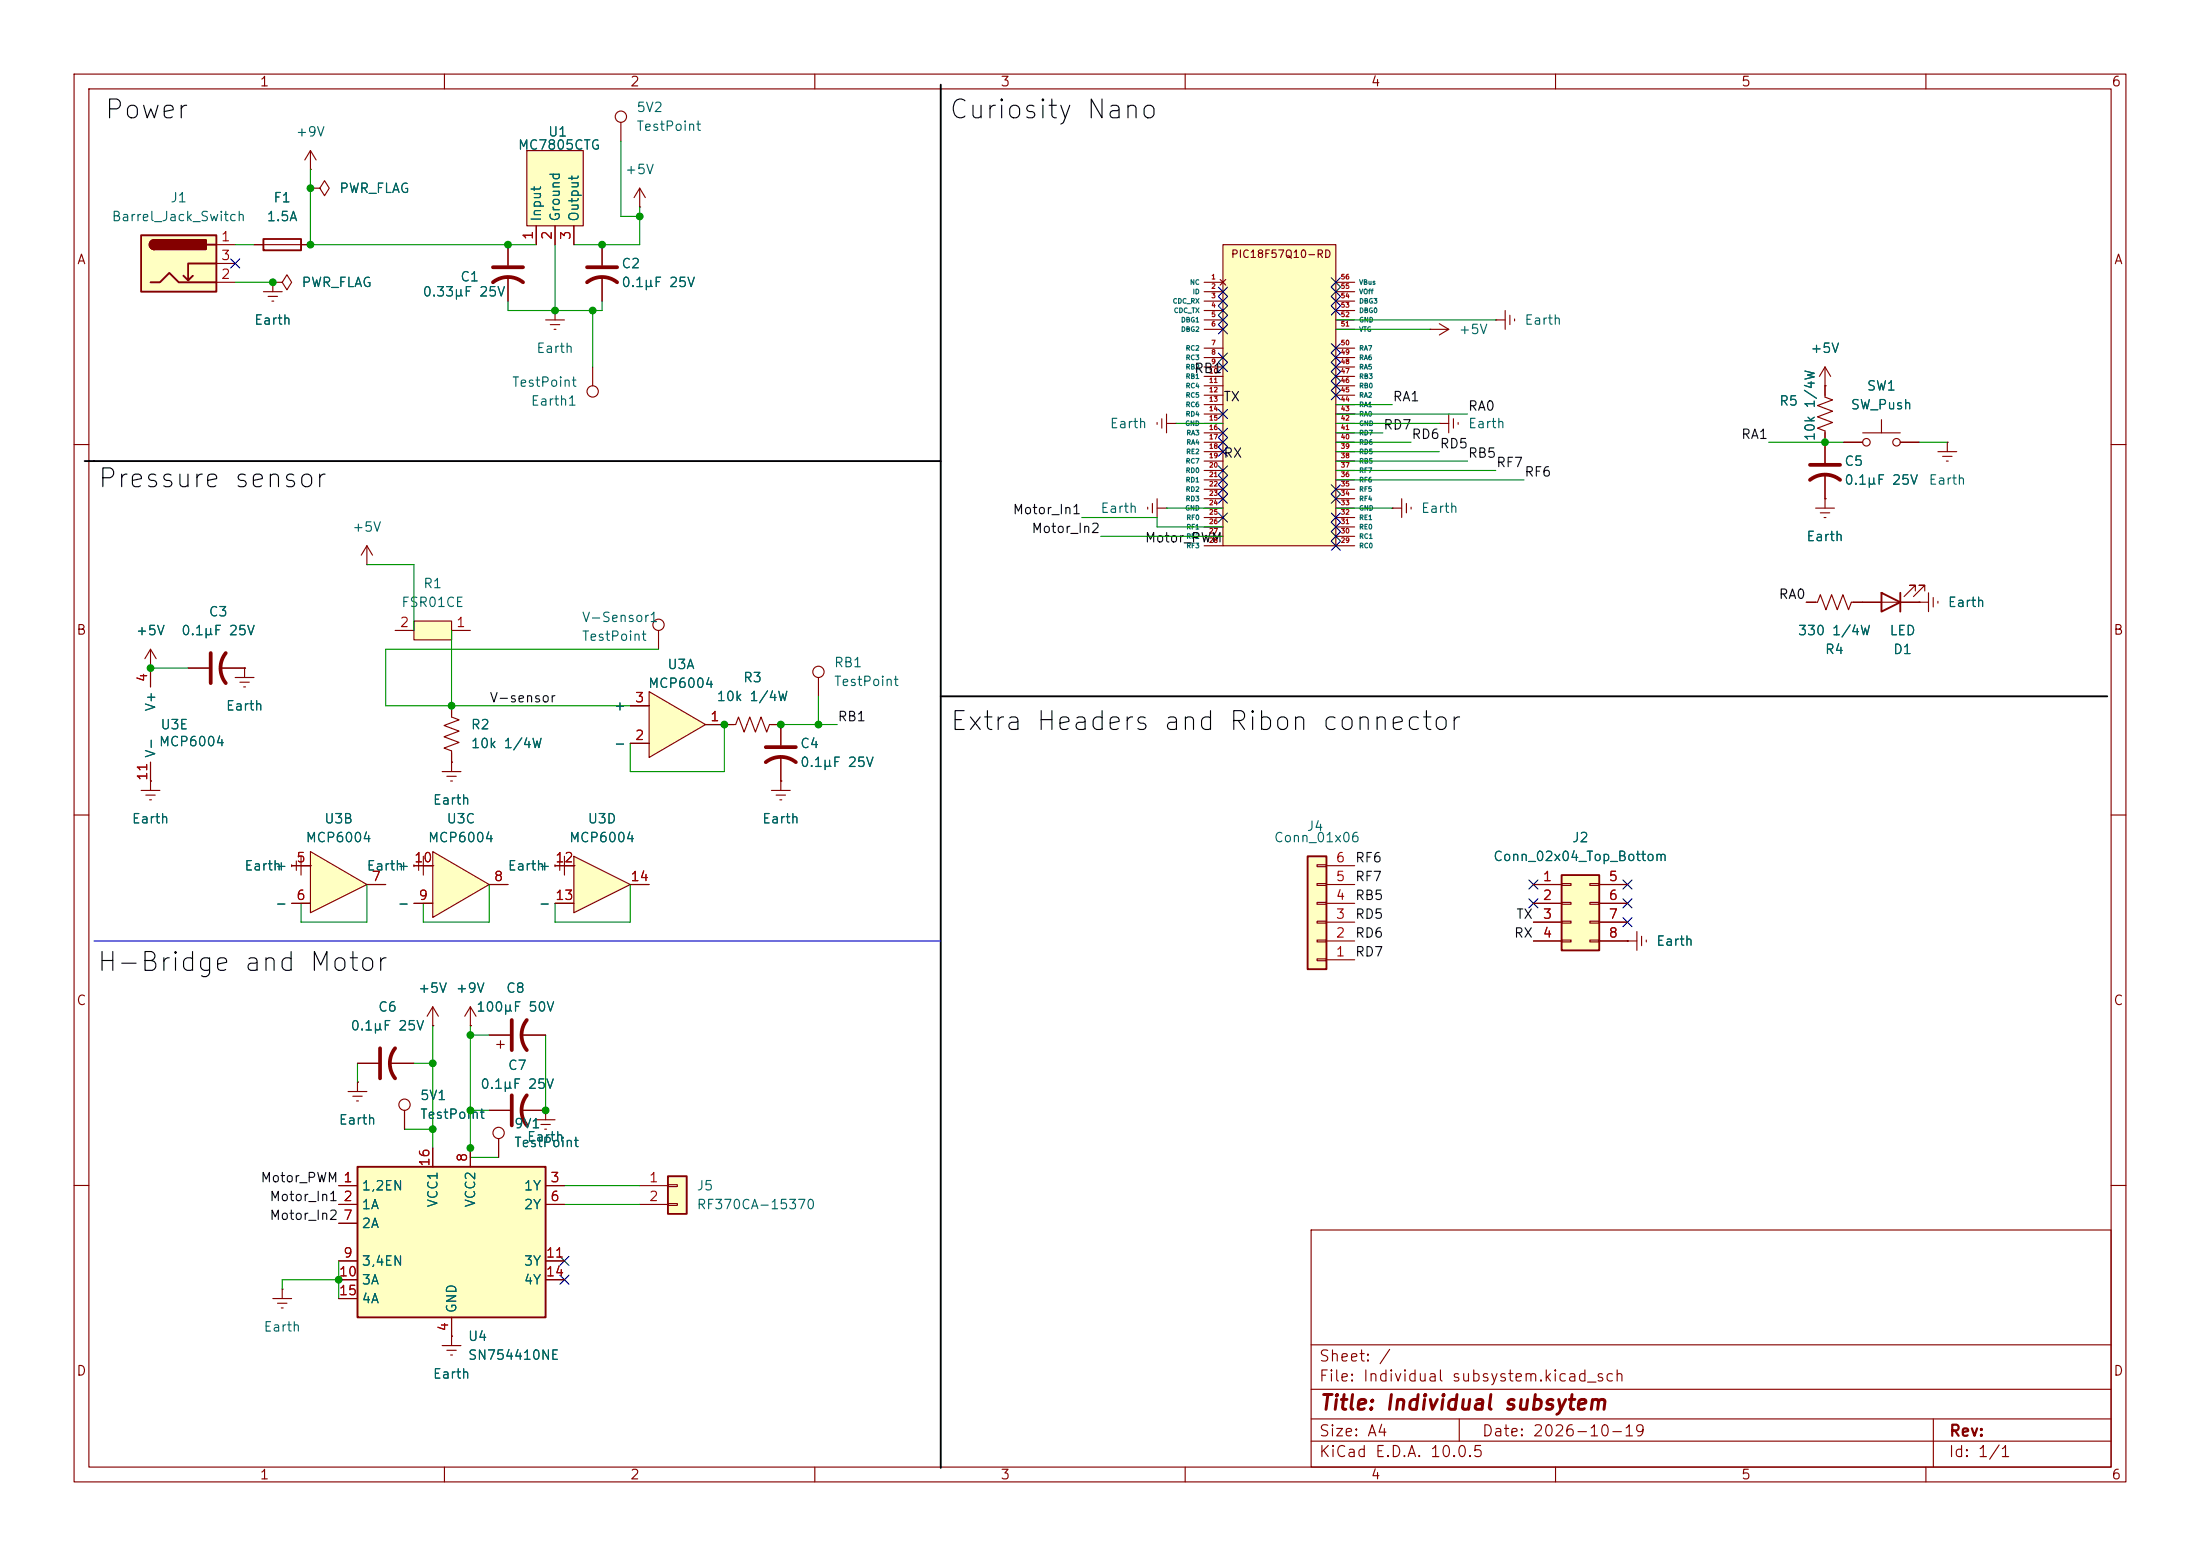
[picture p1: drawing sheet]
<svg xmlns="http://www.w3.org/2000/svg" width="297mm" height="210mm" viewBox="0 0 297 210" stroke-linecap="round" stroke-linejoin="round" font-family="sans-serif">
<g fill="none" stroke="#840000" stroke-width=".15">
<path d="M10 10h277v190h-277zM12 12h273v186h-273zM60 10v2M110 10v2M160 10v2M210 10v2M260 10v2M10 60h2M285 60h2M10 110h2M285 110h2M63.5 138.4h.1"/>
<path d="M63.5 135.9l-.8 1.3M63.5 135.9l.8 1.3M63.5 135.9v2.5M10 160h2M177 166h108v32h-108zM285 160h2M60 198v2M110 198v2M160 198v2M177 194.5h108M177 191.5h108M177 187.5h108"/>
<path d="M177 181.5h108M197 191.5v3M210 198v2M260 198v2M261 191.5v6.5"/>
</g>
<path d="M176.5 115.6h2.6v15.2h-2.6z" fill="#ffffc2"/>
<path d="M35.6 32.3h5v1.5h-5zM176.5 115.6h2.6v15.2h-2.6z" fill="none" stroke="#840000" stroke-width=".25"/>
<g fill="none" stroke="#840000" stroke-width=".15">
<path d="M34.3 33h7.6M36.8 38.1h1.3l.6-1 .7 1-.7 1-.6-1M36.8 38.1h.1M245.1 68.6h2.5M245.7 69.2h1.3M246.3 69.9h.2M246.4 67.3h.1M246.4 67.3v1.3M177.8 119.3h1.3v.2h-1.3zM177.8 116.7h1.3v.3h-1.3zM179.1 119.4h3.8M179.1 116.8h3.8"/>
<path d="M177.8 129.4h1.3v.3h-1.3zM177.8 126.9h1.3v.2h-1.3zM177.8 124.3h1.3v.3h-1.3zM177.8 121.8h1.3v.2h-1.3zM179.1 129.5h3.8M179.1 127h3.8M179.1 124.5h3.8M179.1 121.9h3.8"/>
</g>
<path d="M19 31.8h10.2v7.6h-10.2z" fill="#ffffc2"/>
<path d="M19 31.8h10.2v7.6h-10.2zM20.3 38.1h1.3l1.3-1.3 1.2 1.3h5.1M20.8 32.4a.64 .64 0 0 0-.6 .6 .64 .64 0 0 0 .6 .7M26 37.2l-.6 .6M27.9 33h1.3M29.2 35.6h-3.8v2.2l-.6-.6" fill="none" stroke="#840000" stroke-width=".25"/>
<g fill="#840000" stroke="#840000" stroke-width=".25">
<path d="M20.4 32.6l.4-.2v1.3a.63 .63 0 0 1-.6-.4 .63 .63 0 0 1 .2-.7z"/>
<path d="M20.8 32.4h7v1.3h-7z"/>
</g>
<g fill="none" stroke="#840000" stroke-width=".15">
<path d="M29.2 33h2.5M29.2 38.1h2.5M29.2 35.6h2.5M156.2 57v.3M156.8 56.5v1.3M157.5 57.2h1.2M157.5 55.9v2.5M158.7 57.2h.1M55.9 116.7v.3M56.5 116.2v1.3M57.1 116.8h1.3M57.1 115.6v2.5"/>
<path d="M58.4 116.8h.1"/>
</g>
<path d="M58.4 114.9l7.6 4.5-7.6 4.4z" fill="#ffffc2"/>
<path d="M193 44.5h.1M193 44.5h2.6M194.3 43.7l1.3 .8M195.6 44.5l-1.3 .7M55.9 116.8h2.5M58.4 114.9l7.6 4.5-7.6 4.4zM66 119.4h2.6M55.9 121.9h2.5" fill="none" stroke="#840000" stroke-width=".15"/>
<path d="M165.1 33h15.2v40.7h-15.2z" fill="#ffffc2"/>
<g fill="none" stroke="#840000" stroke-width=".15">
<path d="M41.9 25.4h1.3l.6-1 .6 1-.6 1-.6-1M41.9 25.4h.1M68.6 33v2.8M68.6 37.3v3.3M162.6 38.1h2.5M162.6 39.4h2.5M164.7 37.7l.8 .8M165.1 33h15.2v40.7h-15.2zM165.5 37.7l-.8 .8M180.3 38.1h2.6M180.3 39.4h2.6M162.6 40.6h2.5"/>
<path d="M162.6 41.9h2.5M162.6 43.2h2.5M162.6 44.5h2.5M162.6 47h2.5M162.6 48.3h2.5M162.6 49.5h2.5M162.6 50.8h2.5M162.6 52.1h2.5M162.6 53.3h2.5M162.6 54.6h2.5M162.6 55.9h2.5M162.6 57.2h2.5"/>
<path d="M162.6 58.4h2.5M162.6 59.7h2.5M180.3 40.6h2.6M180.3 41.9h2.6M180.3 43.2h2.6M180.3 44.5h2.6M180.3 47h2.6M180.3 48.3h2.6M180.3 49.5h2.6M180.3 50.8h2.6M180.3 52.1h2.6M180.3 53.3h2.6"/>
<path d="M180.3 54.6h2.6M180.3 55.9h2.6M180.3 57.2h2.6M180.3 58.4h2.6M180.3 59.7h2.6M201.9 43.2h.1M201.9 43.2h1.3M203.2 41.9v2.6M203.8 42.5v1.3M204.5 43.1v.2M248.9 59.7h2.6M251.5 58.4h5"/>
<path d="M254 56.6v1.8M256.5 59.7h2.6M154.9 68.5v.2M155.6 67.9v1.3M156.2 68.6h1.3M156.2 67.3v2.6M157.5 68.6h.1M162.6 61h2.5M162.6 62.2h2.5M162.6 63.5h2.5M162.6 64.8h2.5M162.6 66h2.5"/>
<path d="M162.6 67.3h2.5M162.6 68.6h2.5M162.6 69.9h2.5M162.6 71.1h2.5M162.6 72.4h2.5M162.6 73.7h2.5M180.3 61h2.6M180.3 62.2h2.6M180.3 63.5h2.6M180.3 64.8h2.6M180.3 66h2.6M180.3 67.3h2.6"/>
<path d="M180.3 68.6h2.6M180.3 69.9h2.6M180.3 71.1h2.6M180.3 72.4h2.6M180.3 73.7h2.6M61 95.3v1.5l1 .4-2.1 .7 2.1 .8-2.1 .7 2.1 .8-2.1 .8 1.1 .3v2.8M59.7 104.1h2.5M60.3 104.8h1.3M60.8 105.4h.3M61 102.9h.1"/>
<circle cx="252" cy="59.7" r=".51"/>
<circle cx="256" cy="59.7" r=".51"/>
</g>
<path d="M66.5 38.1a3.3 3.3 0 0 1 4.1 0M66.5 36.1h4.1" fill="none" stroke="#840000" stroke-width=".51"/>
<path d="M55.9 83.8h5.1v2.6h-5.1z" fill="#ffffc2"/>
<g fill="none" stroke="#840000" stroke-width=".15">
<path d="M35.6 39.4h2.5M36.8 38.1h.1M36.8 38.1v1.3M36.2 40h1.3M36.7 40.6h.3M53.3 85.1h2.6M55.9 83.8h5.1v2.6h-5.1zM61 85.1h2.5M67.3 153.7v2.5M72.4 151.1h2.5M73 151.8h1.3M73.5 152.4h.3"/>
<path d="M73.7 149.9h.1M73.7 149.9v1.2"/>
<circle cx="67.3" cy="152.9" r=".76"/>
</g>
<path d="M71.1 20.3h7.6v10.2h-7.6z" fill="#ffffc2"/>
<g fill="none" stroke="#840000" stroke-width=".15">
<path d="M41.9 22.9h.1M41.9 20.3l-.8 1.3M41.9 20.3l.8 1.3M41.9 20.3v2.6M71.1 20.3h7.6v10.2h-7.6zM71.1 20.3h.1M72.4 30.5v2.5M74.9 30.5v2.5M77.5 30.5v2.5M81.3 33v2.8M81.3 37.3v3.3M73.7 43.2h2.5"/>
<path d="M74.3 43.8h1.3M74.8 44.5h.3M74.9 41.9h.1M74.9 41.9v1.3M80 49.5v2.6M88.9 85.1v2.5M66 139.7h2.8M70.4 139.7h3.3M48.3 143.5h2.8M52.6 143.5h3.3M67.1 141h1M67.6 140.5v1"/>
<path d="M36.8 175.3h2.6M37.5 175.9h1.2M38 176.5h.2M38.1 174h.1M38.1 174v1.3M59.7 181.6h2.5M60.3 182.2h1.3M60.8 182.9h.3M61 180.3h.1M61 180.3v1.3"/>
<circle cx="80" cy="52.8" r=".76"/>
<circle cx="88.9" cy="84.3" r=".76"/>
</g>
<path d="M79.2 38.1a3.3 3.3 0 0 1 4.1 0M79.2 36.1h4.1M69.1 137.7v4M71.1 137.7a3.3 3.3 0 0 0 0 4M51.3 141.5v4M53.3 141.5a3.3 3.3 0 0 0 0 4" fill="none" stroke="#840000" stroke-width=".51"/>
<path d="M48.3 157.5h25.4v20.3h-25.4z" fill="#ffffc2"/>
<path d="M48.3 157.5h25.4v20.3h-25.4z" fill="none" stroke="#840000" stroke-width=".25"/>
<g fill="none" stroke="#840000" stroke-width=".15">
<path d="M83.8 16.5v2.6M86.4 27.9h.1M86.4 25.4l-.8 1.3M86.4 25.4l.7 1.3M86.4 25.4v2.5M25.4 90.2h2.8M29.7 90.2h3.3M54.6 149.9v2.5M58.4 154.9v2.6M63.5 154.9v2.6M45.7 160h2.6M45.7 162.6h2.6"/>
<path d="M45.7 165.1h2.6M45.7 170.2h2.6M45.7 172.7h2.6M45.7 175.3h2.6M61 177.8v2.5M73.7 160h2.5M73.7 162.6h2.5M73.7 170.2h2.5M73.7 172.7h2.5"/>
<circle cx="83.8" cy="15.7" r=".76"/>
<circle cx="54.6" cy="149.1" r=".76"/>
</g>
<path d="M28.4 88.1v4.1M30.5 88.1a3.3 3.3 0 0 0 0 4.1" fill="none" stroke="#840000" stroke-width=".51"/>
<path d="M90.2 158.8h2.5v5h-2.5z" fill="#ffffc2"/>
<path d="M90.2 158.8h2.5v5h-2.5z" fill="none" stroke="#840000" stroke-width=".25"/>
<g fill="none" stroke="#840000" stroke-width=".15">
<path d="M49.5 76.2h.1M49.5 73.7l-.7 1.2M49.5 73.7l.8 1.2M49.5 73.7v2.5M20.3 90.2h.1M20.3 87.6l-.7 1.3M20.3 87.6l.8 1.3M20.3 87.6v2.6M97.8 97.8h1.5l.4-1 .8 2 .7-2 .8 2 .7-2 .8 2 .4-1h1.5M90.2 159.9h1.2v.2h-1.2zM86.4 160h3.8M86.4 162.6h3.8"/>
<path d="M90.2 162.4h1.2v.3h-1.2z"/>
</g>
<path d="M87.6 93.3l7.6 4.5-7.6 4.4z" fill="#ffffc2"/>
<g fill="none" stroke="#840000" stroke-width=".15">
<path d="M85.1 95.3h2.5M87.6 93.3l7.6 4.5-7.6 4.4zM95.2 97.8h2.6M105.4 97.8v2.8M110.5 91.4v2.6M85.1 100.3h2.5M104.1 106.7h2.6M104.8 107.3h1.2M105.3 108h.2M105.4 105.4h.1M105.4 102.1v4.6"/>
<circle cx="110.5" cy="90.7" r=".76"/>
</g>
<path d="M103.4 102.9a3.3 3.3 0 0 1 4 0M103.4 100.8h4" fill="none" stroke="#840000" stroke-width=".51"/>
<path d="M77.5 115.6l7.6 3.8-7.6 3.8z" fill="#ffffc2"/>
<g fill="none" stroke="#840000" stroke-width=".15">
<path d="M194.3 57.2h.1M194.3 57.2h1.3M195.6 55.9v2.5M196.2 56.5v1.3M196.8 57v.3M246.4 52.1h.1M246.4 49.5v4.1l1 .4-2 .7 2 .8-2 .8 2 .7-2 .8 1 .4v1.5M246.4 49.5l-.8 1.3M246.4 49.5l.7 1.3M39.4 116.7v.3M40 116.2v1.3M40.6 116.8h1.3"/>
<path d="M40.6 115.6v2.5M41.9 116.8h.1M74.9 116.8h2.6M77.5 115.6l7.6 3.8-7.6 3.8zM85.1 119.4h2.5M74.9 121.9h2.6"/>
</g>
<path d="M41.9 114.9l7.6 4.5-7.6 3.8z" fill="#ffffc2"/>
<g fill="none" stroke="#840000" stroke-width=".15">
<path d="M246.4 59.7v2.8M262.9 59.7h.1M262.9 59.7v1.3M188 68.6h.1M188 68.6h1.2M189.2 67.3v2.6M189.9 67.9v1.3M190.5 68.5v.2M246.4 64v3.3M258.6 79.8v-.8h-.8h.8l-1.6 1.5M259.8 79.8v-.8h-.7h.7l-1.5 1.5M261.6 61h2.6"/>
<path d="M262.3 61.6h1.2M262.8 62.2h.2M20.3 90.2v2.5M31.7 91.4h2.6M32.4 92.1h1.3M32.9 92.7h.2M33 90.2h.1M33 90.2v1.2M243.8 81.3h1.6l.3-1 .8 2 .8-2 .7 2 .8-2 .8 2 .3-1h10.4M259.1 81.3h.1M260.3 80v2.6M261 80.6v1.3"/>
<path d="M261.6 81.2v.2M19 106.7h2.6M19.7 107.3h1.3M20.2 108h.2M20.3 105.4h.1M20.3 102.9v3.8M39.4 116.8h2.5M41.9 114.9l7.6 4.5-7.6 3.8zM49.5 119.4h2.6M39.4 121.9h2.5M58.4 138.4h.1M58.4 135.9l-.7 1.3"/>
<path d="M58.4 135.9l.8 1.3M58.4 135.9v2.5M66 149.9h2.8M70.4 149.9h3.3"/>
</g>
<path d="M254 80l2.5 1.3-2.5 1.3zM256.5 80v2.6" fill="none" stroke="#840000" stroke-width=".25"/>
<path d="M244.3 64.8a3.3 3.3 0 0 1 4.1 0M244.3 62.7h4.1M69.1 147.8v4.1M71.1 147.8a3.3 3.3 0 0 0 0 4.1" fill="none" stroke="#840000" stroke-width=".51"/>
<path d="M210.8 118.1h5.1v10.2h-5.1z" fill="#ffffc2"/>
<path d="M210.8 118.1h5.1v10.2h-5.1z" fill="none" stroke="#840000" stroke-width=".25"/>
<g fill="none" stroke="#840000" stroke-width=".15">
<path d="M34.3 33h1.3M36.8 38.1h.1M40.6 33h1.3M41.9 25.4h.1M68.6 33v2.8M68.6 37.3v3.3M72.4 30.5v2.5M74.9 30.5v2.5M77.5 30.5v2.5M81.3 33v2.8M81.3 37.3v3.3M246.4 52.1h.1"/>
<path d="M246.4 52.1v1.2M246.4 58.4v4.1M248.9 59.7h2.6M256.5 59.7h2.6M246.4 67.3h.1M246.4 64v3.3M20.3 90.2h.1M20.3 90.2v2.5M25.4 90.2h2.8M29.7 90.2h3.3M33 90.2h.1M61 95.3v1.2"/>
<path d="M85.1 95.3h2.5M95.2 97.8h3.9M104.1 97.8h1.3v2.8M243.8 81.3h1.3M250.2 81.3h3.8M256.5 81.3h2.6M259.1 81.3h.1M20.3 105.4h.1M20.3 102.9v2.5M39.4 116.8h2.5M41.9 116.8h.1M49.5 119.4h2.6"/>
<path d="M55.9 116.8h2.5M58.4 116.8h.1M61 102.9h.1M61 101.6v1.3M66 119.4h2.6M74.9 116.7v.3M74.9 116.8h2.6M75.6 116.2v1.3M76.2 115.6v2.5M77.5 116.8h.1M85.1 119.4h2.5M85.1 100.3h2.5"/>
<path d="M105.4 105.4h.1M105.4 102.1v3.3M207 119.4h3.8M210.8 119.3h1.3v.2h-1.3zM214.6 119.3h1.3v.2h-1.3zM215.9 119.4h3.8M39.4 121.9h2.5M55.9 121.9h2.5M58.4 138.4h.1M63.5 138.4h.1M66 139.7h2.8M70.4 139.7h3.3"/>
<path d="M74.9 121.9h2.6M207 121.9h3.8M207 124.5h3.8M207 127h3.8M210.8 121.8h1.3v.2h-1.3zM210.8 124.3h1.3v.3h-1.3zM210.8 126.9h1.3v.2h-1.3zM214.6 121.8h1.3v.2h-1.3zM214.6 124.3h1.3v.3h-1.3zM214.6 126.9h1.3v.2h-1.3zM215.9 121.9h3.8M215.9 124.5h3.8"/>
<path d="M215.9 127h5.1M219.7 127h.1M221 125.7v2.6M221.6 126.4v1.2M222.2 126.9v.2M47 147.3h2.5M47.6 148h1.3M48.1 148.6h.3M48.3 146.1h.1M48.3 146.1v1.2M48.3 143.5h2.8M52.6 143.5h3.3"/>
<path d="M54.6 149.9v2.5M58.4 154.9v2.6M63.5 154.9v2.6M66 149.9h2.8M67.3 153.7v2.5M70.4 149.9h3.3M73.7 149.9h.1M45.7 160h2.6M45.7 162.6h2.6M45.7 165.1h2.6M45.7 170.2h2.6M45.7 172.7h2.6"/>
<path d="M45.7 175.3h2.6M61 177.8v2.5M73.7 160h2.5M73.7 162.6h2.5M73.7 170.2h2.5M73.7 172.7h2.5M61 180.3h.1"/>
</g>
<path d="M127 11.4v186.7M11.4 62.2h115.6M127 94h157.5" fill="none" stroke="#000" stroke-width=".25"/>
<path d="M12.7 127h114.3" fill="none" stroke="#0000c2" stroke-width=".15"/>
<g fill="none" stroke="#009600" stroke-width=".15">
<path d="M83.8 19.1v10.1h2.6M31.7 33h2.6M31.7 38.1h5.1M41.9 22.9v10.1h30.5M74.9 33v8.9M86.4 27.9v5.1h-8.9M68.6 40.6v1.3h12.7v-1.3M80 41.9v7.6M158.7 57.2h6.4M180.3 44.5h12.7M180.3 59.7h10.2M180.3 55.9h17.8"/>
<path d="M180.3 43.2h21.6M180.3 57.2h14M180.3 54.6h7.7M180.3 58.4h6.4M238.8 59.7h10.1M259.1 59.7h3.8M49.5 76.2h6.4v8.9M146 69.9h10.2v1.2h8.9M148.6 72.4h16.5M157.5 68.6h7.6M180.3 63.5h21.6M180.3 61h14"/>
<path d="M180.3 64.8h25.4M180.3 68.6h7.7M180.3 62.2h17.8M20.3 90.2h5.1M61 85.1v10.2M88.9 87.6h-36.8v7.7h35.5M95.2 97.8h2.6v6.3h-12.7v-3.8h2.5M105.4 97.8h7.6M110.5 94v3.8M49.5 119.4v5.1h-8.9v-2.6h1.3M66 119.4v5.1h-8.9v-2.6h1.3M85.1 119.4v5.1h-10.2v-2.6h2.6"/>
<path d="M58.4 138.4v16.5M63.5 138.4v17.8h3.8M63.5 139.7h2.5M73.7 139.7v10.2M48.3 143.5v2.6M54.6 152.4h3.8M55.9 143.5h2.5M63.5 149.9h2.5M45.7 170.2v5.1M45.7 172.7h-7.6v1.3M76.2 162.6h10.2M76.2 160h10.2"/>
</g>
<g fill="none" stroke="#000084" stroke-width=".15">
<path d="M31.1 35l1.3 1.2M32.4 35l-1.3 1.2M164.5 38.8l1.2 1.2M165.7 38.8l-1.2 1.2M179.7 37.5l1.2 1.2M179.7 38.8l1.2 1.2M180.9 37.5l-1.2 1.2M180.9 38.8l-1.2 1.2M164.5 41.3l1.2 1.2M164.5 42.6l1.2 1.2M164.5 55.3l1.2 1.2M164.5 40l1.2 1.2"/>
<path d="M164.5 43.8l1.2 1.3M164.5 59.1l1.2 1.2M164.5 57.8l1.2 1.2M164.5 47.7l1.2 1.2M164.5 48.9l1.2 1.2M165.7 41.3l-1.2 1.2M165.7 42.6l-1.2 1.2M165.7 55.3l-1.2 1.2M165.7 40l-1.2 1.2M165.7 43.8l-1.2 1.3M165.7 59.1l-1.2 1.2M165.7 57.8l-1.2 1.2"/>
<path d="M165.7 47.7l-1.2 1.2M165.7 48.9l-1.2 1.2M179.7 51.5l1.2 1.2M179.7 52.7l1.2 1.2M179.7 41.3l1.2 1.2M179.7 47.7l1.2 1.2M179.7 40l1.2 1.2M179.7 50.2l1.2 1.2M179.7 46.4l1.2 1.2M179.7 48.9l1.2 1.2M180.9 40l-1.2 1.2M180.9 51.5l-1.2 1.2"/>
<path d="M180.9 52.7l-1.2 1.2M180.9 41.3l-1.2 1.2M180.9 47.7l-1.2 1.2M180.9 50.2l-1.2 1.2M180.9 46.4l-1.2 1.2M180.9 48.9l-1.2 1.2M164.5 64.2l1.2 1.2M164.5 60.4l1.2 1.2M164.5 62.9l1.2 1.2M164.5 66.7l1.2 1.2M164.5 65.4l1.2 1.2M164.5 69.2l1.2 1.3"/>
<path d="M165.7 64.2l-1.2 1.2M165.7 60.4l-1.2 1.2M165.7 66.7l-1.2 1.2M165.7 62.9l-1.2 1.2M165.7 65.4l-1.2 1.2M165.7 69.2l-1.2 1.3M179.7 71.8l1.2 1.2M179.7 70.5l1.2 1.2M179.7 66.7l1.2 1.2M179.7 65.4l1.2 1.2M179.7 69.2l1.2 1.3M179.7 73.1l1.2 1.2"/>
<path d="M180.9 71.8l-1.2 1.2M180.9 70.5l-1.2 1.2M180.9 66.7l-1.2 1.2M180.9 65.4l-1.2 1.2M180.9 69.2l-1.2 1.3M180.9 73.1l-1.2 1.2M206.4 118.8l1.2 1.2M207.6 118.8l-1.2 1.2M219.1 118.8l1.2 1.2M220.3 118.8l-1.2 1.2M206.4 121.3l1.2 1.2M207.6 121.3l-1.2 1.2"/>
<path d="M219.1 121.3l1.2 1.2M219.1 123.9l1.2 1.2M220.3 121.3l-1.2 1.2M220.3 123.9l-1.2 1.2M75.6 169.6l1.2 1.2M75.6 172.1l1.2 1.2M76.8 169.6l-1.2 1.2M76.8 172.1l-1.2 1.2"/>
</g>
<g fill="#009600" stroke="#009600" stroke-width=".14">
<circle cx="41.9" cy="25.4" r=".46"/>
<circle cx="41.9" cy="33" r=".46"/>
<circle cx="81.3" cy="33" r=".46"/>
<circle cx="74.9" cy="41.9" r=".46"/>
<circle cx="68.6" cy="33" r=".46"/>
<circle cx="36.8" cy="38.1" r=".46"/>
<circle cx="80" cy="41.9" r=".46"/>
<circle cx="110.5" cy="97.8" r=".46"/>
<circle cx="105.4" cy="97.8" r=".46"/>
<circle cx="20.3" cy="90.2" r=".46"/>
<circle cx="63.5" cy="139.7" r=".46"/>
<circle cx="61" cy="95.3" r=".46"/>
<circle cx="73.7" cy="149.9" r=".46"/>
<circle cx="63.5" cy="154.9" r=".46"/>
<circle cx="63.5" cy="149.9" r=".46"/>
<circle cx="45.7" cy="172.7" r=".46"/>
<circle cx="58.4" cy="152.4" r=".46"/>
<circle cx="58.4" cy="143.5" r=".46"/>
<circle cx="246.4" cy="59.7" r=".46"/>
<circle cx="97.8" cy="97.8" r=".46"/>
<circle cx="86.4" cy="29.2" r=".46"/>
</g>
<g font-size="2.5" fill="#040000">
<text x="13.9" y="16.7">Power</text>
<text x="128" y="16.7">Curiosity Nano</text>
<text x="13" y="66.5">Pressure sensor</text>
<text x="128.1" y="99.2">Extra Headers and Ribon connector</text>
</g>
<text font-size="2.5" fill="#020000" x="12.9" y="131.7">H-Bridge and Motor</text>
<text font-size="2" fill="#840000" x="178" y="190.8">Title: Individual subsytem</text>
<g font-size="1.5" fill="#840000">
<text x="178" y="184.1">Sheet: /</text>
<text x="178" y="186.8">File: Individual subsystem.kicad_sch</text>
<text x="178" y="197">KiCad E.D.A. 10.0.5</text>
<text x="178" y="194.2">Size: A4</text>
<text x="200" y="194.2">Date: 2026-10-19</text>
<text x="263" y="197">Id: 1/1</text>
<text x="263" y="194.2">Rev:</text>
</g>
<g font-size="1.3" fill="#840000">
<text x="35" y="12">1</text>
<text x="85" y="12">2</text>
<text x="135" y="12">3</text>
<text x="185" y="12">4</text>
<text x="235" y="12">5</text>
<text x="285" y="12">6</text>
<text x="10.3" y="36">A</text>
<text x="285.3" y="36">A</text>
<text x="10.2" y="86">B</text>
<text x="285.2" y="86">B</text>
<text x="10.2" y="136">C</text>
<text x="285.2" y="136">C</text>
<text x="10.2" y="186">D</text>
<text x="285.2" y="186">D</text>
<text x="35" y="200">1</text>
<text x="85" y="200">2</text>
<text x="135" y="200">3</text>
<text x="185" y="200">4</text>
<text x="235" y="200">5</text>
<text x="285" y="200">6</text>
</g>
<g font-size="1.3" fill="#006464">
<text x="85.8" y="15.4">5V2</text>
<text x="85.8" y="18">TestPoint</text>
<text x="39.8" y="18.7">+9V</text>
<text x="69.8" y="20.5">MC7805CTG</text>
<text x="73.9" y="18.7">U1</text>
<text x="84.3" y="23.8">+5V</text>
<text x="22.9" y="27.6">J1</text>
<text x="36.8" y="27.6">F1</text>
<text x="45.7" y="26.4">PWR_FLAG</text>
<text x="73.4" y="30" transform="rotate(-90 73.4 30)">Input</text>
<text x="75.9" y="30" transform="rotate(-90 75.9 30)">Ground</text>
<text x="78.4" y="30" transform="rotate(-90 78.4 30)">Output</text>
<text x="15" y="30.2">Barrel_Jack_Switch</text>
<text x="35.9" y="30.2">1.5A</text>
<text x="40.6" y="39.1">PWR_FLAG</text>
<text x="57" y="40.3">0.33µF 25V</text>
<text x="62.1" y="38.3">C1</text>
<text x="83.8" y="36.5">C2</text>
<text x="83.8" y="39.1">0.1µF 25V</text>
<text x="34.2" y="44.1">Earth</text>
<text x="72.3" y="48">Earth</text>
<text x="196.8" y="45.4">+5V</text>
<text x="205.7" y="44.1">Earth</text>
<text x="244.3" y="48">+5V</text>
<text x="69" y="52.5">TestPoint</text>
<text x="251.9" y="53">SW1</text>
<text x="71.6" y="55.1">Earth1</text>
<text x="149.7" y="58.1">Earth</text>
<text x="198.1" y="58.1">Earth</text>
<text x="240.1" y="55.1">R5</text>
<text x="245.3" y="59.6" transform="rotate(-90 245.3 59.6)">10k 1/4W</text>
<text x="249.8" y="55.6">SW_Push</text>
<text x="248.9" y="63.2">C5</text>
<text x="248.9" y="65.7">0.1µF 25V</text>
<text x="260.3" y="65.7">Earth</text>
<text x="148.5" y="69.5">Earth</text>
<text x="191.8" y="69.5">Earth</text>
<text x="47.5" y="72.1">+5V</text>
<text x="243.8" y="73.4">Earth</text>
<text x="28.1" y="83.5">C3</text>
<text x="54.1" y="82.2">FSR01CE</text>
<text x="57.1" y="79.7">R1</text>
<text x="262.9" y="82.2">Earth</text>
<text x="18.3" y="86.1">+5V</text>
<text x="24.4" y="86.1">0.1µF 25V</text>
<text x="78.5" y="84.3">V-Sensor1</text>
<text x="78.5" y="86.8">TestPoint</text>
<text x="242.6" y="86.1">330 1/4W</text>
<text x="246.3" y="88.6">R4</text>
<text x="255" y="86.1">LED</text>
<text x="255.5" y="88.6">D1</text>
<text x="87.4" y="93.2">MCP6004</text>
<text x="90" y="90.6">U3A</text>
<text x="96.7" y="94.9">10k 1/4W</text>
<text x="100.2" y="92.4">R3</text>
<text x="112.5" y="90.4">RB1</text>
<text x="112.5" y="92.9">TestPoint</text>
<text x="21.3" y="96.1" transform="rotate(-90 21.3 96.1)">V+</text>
<text x="21.4" y="101">MCP6004</text>
<text x="21.6" y="98.8">U3E</text>
<text x="30.4" y="96.2">Earth</text>
<text x="63.5" y="98.8">R2</text>
<text x="63.5" y="101.3">10k 1/4W</text>
<text x="82.8" y="101.3">-</text>
<text x="82.8" y="96.2">+</text>
<text x="107.9" y="101.3">C4</text>
<text x="21.3" y="102.4" transform="rotate(-90 21.3 102.4)">V-</text>
<text x="107.9" y="103.8">0.1µF 25V</text>
<text x="17.7" y="111.5">Earth</text>
<text x="41.2" y="114">MCP6004</text>
<text x="43.7" y="111.5">U3B</text>
<text x="57.7" y="114">MCP6004</text>
<text x="58.4" y="108.9">Earth</text>
<text x="60.2" y="111.5">U3C</text>
<text x="76.7" y="114">MCP6004</text>
<text x="79.2" y="111.5">U3D</text>
<text x="102.8" y="111.5">Earth</text>
<text x="171.9" y="114">Conn_01x06</text>
<text x="176.3" y="112.5">J4</text>
<text x="212.1" y="114">J2</text>
<text x="32.9" y="117.8">Earth</text>
<text x="37.1" y="117.8">+</text>
<text x="49.4" y="117.8">Earth</text>
<text x="53.6" y="117.8">+</text>
<text x="68.5" y="117.8">Earth</text>
<text x="72.6" y="117.8">+</text>
<text x="201.5" y="116.5">Conn_02x04_Top_Bottom</text>
<text x="37.1" y="122.9">-</text>
<text x="53.6" y="122.9">-</text>
<text x="72.6" y="122.9">-</text>
<text x="223.5" y="128">Earth</text>
<text x="51" y="136.9">C6</text>
<text x="56.4" y="134.3">+5V</text>
<text x="61.4" y="134.3">+9V</text>
<text x="64.2" y="136.9">100µF 50V</text>
<text x="68.2" y="134.3">C8</text>
<text x="47.2" y="139.4">0.1µF 25V</text>
<text x="56.6" y="148.8">5V1</text>
<text x="64.8" y="147.3">0.1µF 25V</text>
<text x="68.5" y="144.7">C7</text>
<text x="45.7" y="152.1">Earth</text>
<text x="56.6" y="151.3">TestPoint</text>
<text x="69.3" y="152.6">9V1</text>
<text x="69.3" y="155.1">TestPoint</text>
<text x="71.1" y="154.4">Earth</text>
<text x="48.7" y="161">1,2EN</text>
<text x="70.6" y="161">1Y</text>
<text x="94" y="161">J5</text>
<text x="48.7" y="163.5">1A</text>
<text x="48.7" y="166.1">2A</text>
<text x="59.4" y="163.1" transform="rotate(-90 59.4 163.1)">VCC1</text>
<text x="64.5" y="163.1" transform="rotate(-90 64.5 163.1)">VCC2</text>
<text x="70.6" y="163.5">2Y</text>
<text x="94" y="163.5">RF370CA-15370</text>
<text x="48.7" y="171.1">3,4EN</text>
<text x="48.7" y="173.7">3A</text>
<text x="70.6" y="171.1">3Y</text>
<text x="70.6" y="173.7">4Y</text>
<text x="48.7" y="176.2">4A</text>
<text x="61.9" y="177.3" transform="rotate(-90 61.9 177.3)">GND</text>
<text x="35.5" y="180">Earth</text>
<text x="63.1" y="181.3">U4</text>
<text x="63.1" y="183.8">SN754410NE</text>
<text x="58.4" y="186.4">Earth</text>
</g>
<g font-size="1.3" fill="#a90000">
<text x="29.7" y="32.9">1</text>
<text x="29.7" y="35.4">3</text>
<text x="72.3" y="32.5" transform="rotate(-90 72.3 32.5)">1</text>
<text x="74.8" y="32.5" transform="rotate(-90 74.8 32.5)">2</text>
<text x="77.3" y="32.5" transform="rotate(-90 77.3 32.5)">3</text>
<text x="29.7" y="38">2</text>
<text x="53.9" y="85">2</text>
<text x="61.5" y="85">1</text>
<text x="20.2" y="92.2" transform="rotate(-90 20.2 92.2)">4</text>
<text x="85.6" y="95.1">3</text>
<text x="85.6" y="100.2">2</text>
<text x="95.8" y="97.7">1</text>
<text x="20.2" y="105.5" transform="rotate(-90 20.2 105.5)">11</text>
<text x="39.9" y="116.7">5</text>
<text x="50.1" y="119.2">7</text>
<text x="55.8" y="116.7">10</text>
<text x="66.6" y="119.2">8</text>
<text x="74.9" y="116.7">12</text>
<text x="85" y="119.2">14</text>
<text x="180.2" y="119.2">5</text>
<text x="180.2" y="116.7">6</text>
<text x="208.2" y="119.2">1</text>
<text x="217.1" y="119.2">5</text>
<text x="39.9" y="121.8">6</text>
<text x="56.4" y="121.8">9</text>
<text x="74.9" y="121.8">13</text>
<text x="180.2" y="124.3">3</text>
<text x="180.2" y="121.8">4</text>
<text x="208.2" y="121.8">2</text>
<text x="208.2" y="124.3">3</text>
<text x="217.1" y="121.8">6</text>
<text x="217.1" y="124.3">7</text>
<text x="180.2" y="129.4">1</text>
<text x="180.2" y="126.9">2</text>
<text x="208.2" y="126.9">4</text>
<text x="217.1" y="126.9">8</text>
<text x="46.3" y="159.9">1</text>
<text x="58.3" y="157.5" transform="rotate(-90 58.3 157.5)">16</text>
<text x="63.4" y="156.9" transform="rotate(-90 63.4 156.9)">8</text>
<text x="74.2" y="159.9">3</text>
<text x="87.5" y="159.9">1</text>
<text x="46.3" y="162.4">2</text>
<text x="46.3" y="165">7</text>
<text x="74.2" y="162.4">6</text>
<text x="87.5" y="162.4">2</text>
<text x="45.7" y="172.6">10</text>
<text x="46.3" y="170">9</text>
<text x="73.6" y="170">11</text>
<text x="73.6" y="172.6">14</text>
<text x="45.7" y="175.1">15</text>
<text x="60.8" y="179.8" transform="rotate(-90 60.8 179.8)">4</text>
</g>
<g font-size="1.3" fill="#0f0f0f">
<text x="161.1" y="50.7">RB1</text>
<text x="165.1" y="54.5">TX</text>
<text x="186.7" y="58.3">RD7</text>
<text x="187.9" y="54.5">RA1</text>
<text x="190.5" y="59.6">RD6</text>
<text x="198.1" y="55.8">RA0</text>
<text x="235" y="59.6">RA1</text>
<text x="165.1" y="62.1">RX</text>
<text x="194.3" y="60.8">RD5</text>
<text x="198.1" y="62.1">RB5</text>
<text x="201.9" y="63.4">RF7</text>
<text x="205.7" y="64.6">RF6</text>
<text x="136.6" y="69.7">Motor_In1</text>
<text x="139.2" y="72.3">Motor_In2</text>
<text x="154.5" y="73.5">Motor_PWM</text>
<text x="240" y="81.2">RA0</text>
<text x="66" y="95.1">V-sensor</text>
<text x="113" y="97.7">RB1</text>
<text x="182.9" y="119.3">RF7</text>
<text x="182.9" y="116.7">RF6</text>
<text x="182.9" y="121.8">RB5</text>
<text x="182.9" y="124.3">RD5</text>
<text x="204.6" y="124.3">TX</text>
<text x="182.9" y="129.4">RD7</text>
<text x="182.9" y="126.9">RD6</text>
<text x="204.3" y="126.9">RX</text>
<text x="35.1" y="159.9">Motor_PWM 1</text>
<text x="36.3" y="165">Motor_In2</text>
<text x="36.3" y="162.4">Motor_In1</text>
</g>
<text font-size="1" fill="#840000" x="166.1" y="35.1">PIC18F57Q10-RD</text>
<g font-size=".6" fill="#006464">
<text x="158.3" y="41.1">CDC_RX</text>
<text x="160.6" y="38.6">NC</text>
<text x="161" y="39.8">ID</text>
<text x="183.4" y="41.1">DBG3</text>
<text x="183.4" y="39.8">VOff</text>
<text x="183.4" y="38.6">VBus</text>
<text x="158.4" y="42.4">CDC_TX</text>
<text x="159.4" y="43.7">DBG1</text>
<text x="159.4" y="44.9">DBG2</text>
<text x="160" y="47.5">RC2</text>
<text x="183.4" y="47.5">RA7</text>
<text x="183.4" y="44.9">VTG</text>
<text x="183.4" y="43.7">GND</text>
<text x="183.4" y="42.4">DBG0</text>
<text x="160" y="48.7">RC3</text>
<text x="160" y="50">RB2</text>
<text x="160" y="51.3">RB1</text>
<text x="160" y="52.5">RC4</text>
<text x="160" y="53.8">RC5</text>
<text x="183.4" y="53.8">RA2</text>
<text x="183.4" y="52.5">RB0</text>
<text x="183.4" y="51.3">RB3</text>
<text x="183.4" y="50">RA5</text>
<text x="183.4" y="48.7">RA6</text>
<text x="160" y="57.6">GND</text>
<text x="160" y="55.1">RC6</text>
<text x="160" y="56.4">RD4</text>
<text x="160.1" y="58.9">RA3</text>
<text x="183.4" y="58.9">RD7</text>
<text x="183.4" y="57.6">GND</text>
<text x="183.4" y="56.4">RA0</text>
<text x="183.4" y="55.1">RA1</text>
<text x="160" y="62.7">RC7</text>
<text x="160" y="64">RD0</text>
<text x="160" y="65.2">RD1</text>
<text x="160.1" y="61.4">RE2</text>
<text x="160.1" y="60.2">RA4</text>
<text x="183.4" y="65.2">RF6</text>
<text x="183.4" y="64">RF7</text>
<text x="183.4" y="62.7">RB5</text>
<text x="183.4" y="61.4">RD5</text>
<text x="183.4" y="60.2">RD6</text>
<text x="160" y="69.1">GND</text>
<text x="160" y="66.5">RD2</text>
<text x="160" y="67.8">RD3</text>
<text x="160.1" y="70.3">RF0</text>
<text x="160.1" y="71.6">RF1</text>
<text x="183.4" y="71.6">RE0</text>
<text x="183.4" y="70.3">RE1</text>
<text x="183.4" y="69.1">GND</text>
<text x="183.4" y="67.8">RF4</text>
<text x="183.4" y="66.5">RF5</text>
<text x="160.1" y="72.9">RF2</text>
<text x="160.1" y="74.1">RF3</text>
<text x="183.4" y="74.1">RC0</text>
<text x="183.4" y="72.9">RC1</text>
</g>
<g font-size=".6" fill="#a90000">
<text x="163.5" y="37.9">1</text>
<text x="163.5" y="39.1">2</text>
<text x="163.5" y="40.4">3</text>
<text x="163.5" y="41.7">4</text>
<text x="180.9" y="41.7">53</text>
<text x="180.9" y="40.4">54</text>
<text x="180.9" y="39.1">55</text>
<text x="180.9" y="37.9">56</text>
<text x="163.5" y="42.9">5</text>
<text x="163.5" y="44.2">6</text>
<text x="163.5" y="46.7">7</text>
<text x="180.9" y="46.7">50</text>
<text x="180.9" y="44.2">51</text>
<text x="180.9" y="42.9">52</text>
<text x="163.2" y="50.6">10</text>
<text x="163.2" y="51.8">11</text>
<text x="163.2" y="53.1">12</text>
<text x="163.5" y="48">8</text>
<text x="163.5" y="49.3">9</text>
<text x="180.9" y="53.1">45</text>
<text x="180.9" y="51.8">46</text>
<text x="180.9" y="50.6">47</text>
<text x="180.9" y="49.3">48</text>
<text x="180.9" y="48">49</text>
<text x="163.2" y="54.4">13</text>
<text x="163.2" y="55.6">14</text>
<text x="163.2" y="56.9">15</text>
<text x="163.2" y="58.2">16</text>
<text x="163.2" y="59.4">17</text>
<text x="180.9" y="59.4">40</text>
<text x="180.9" y="58.2">41</text>
<text x="180.9" y="56.9">42</text>
<text x="180.9" y="55.6">43</text>
<text x="180.9" y="54.4">44</text>
<text x="163.2" y="60.7">18</text>
<text x="163.2" y="62">19</text>
<text x="163.2" y="63.3">20</text>
<text x="163.2" y="64.5">21</text>
<text x="163.2" y="65.8">22</text>
<text x="180.9" y="65.8">35</text>
<text x="180.9" y="64.5">36</text>
<text x="180.9" y="63.3">37</text>
<text x="180.9" y="62">38</text>
<text x="180.9" y="60.7">39</text>
<text x="163.2" y="67.1">23</text>
<text x="163.2" y="68.3">24</text>
<text x="163.2" y="69.6">25</text>
<text x="163.2" y="70.9">26</text>
<text x="180.9" y="70.9">31</text>
<text x="180.9" y="69.6">32</text>
<text x="180.9" y="68.3">33</text>
<text x="180.9" y="67.1">34</text>
<text x="163.2" y="72.1">27</text>
<text x="163.2" y="73.4">28</text>
<text x="180.9" y="73.4">29</text>
<text x="180.9" y="72.1">30</text>
</g>
</svg>
